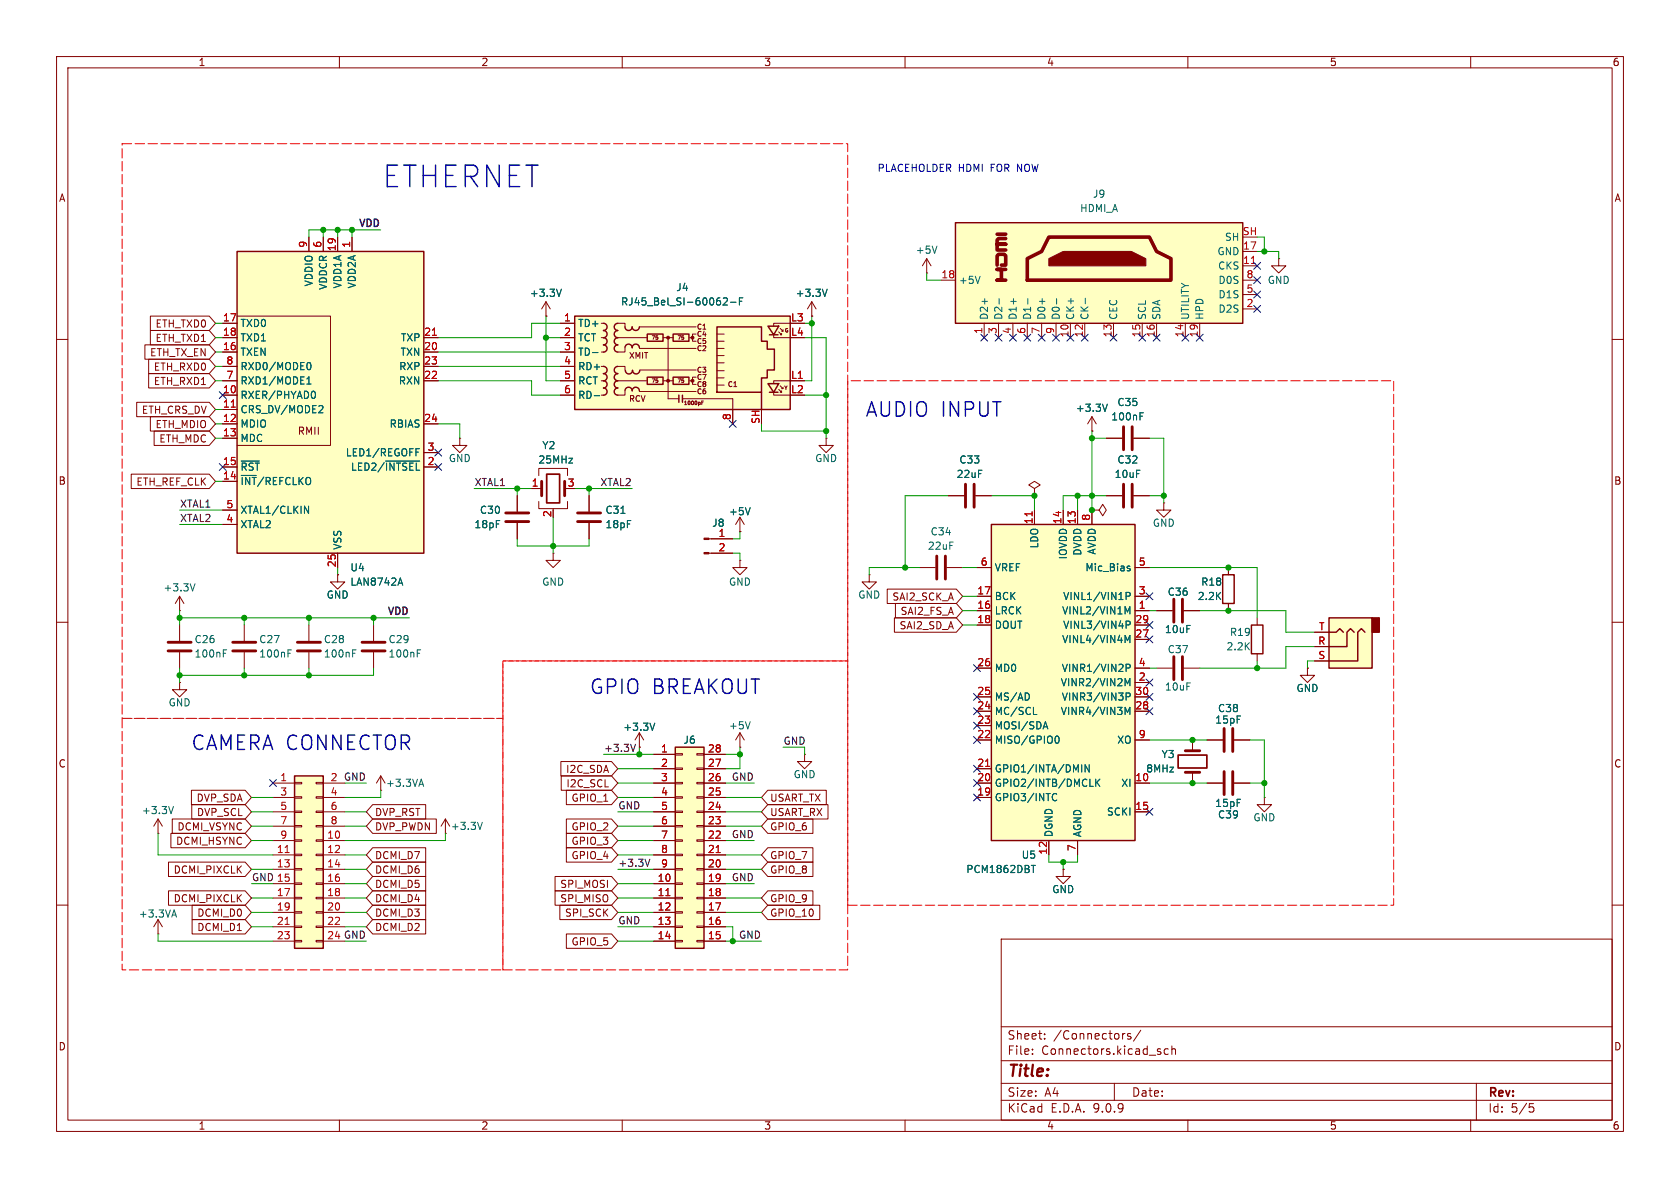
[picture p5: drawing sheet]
<svg xmlns="http://www.w3.org/2000/svg" width="297mm" height="210mm" viewBox="0 0 297 210" stroke-linecap="round" stroke-linejoin="round" font-family="sans-serif">
<g fill="none" stroke="#840000" stroke-width=".18">
<path d="M10 10h277v190h-277zM12 12h273v186h-273zM60 10v2M110 10v2M160 10v2M210 10v2M260 10v2M163.8 48.3h.1M163.8 45.7l-.7 1.3M163.8 45.7l.8 1.3M163.8 45.7v2.6M10 60h2"/>
<path d="M285 60h2M104.1 87.6v2.8M104.1 92.5v2.8M125.3 95.3h4.2M125.3 97.8h4.2M130.8 94h.1M130.8 99.1v1.2h1.3l-1.3 1.3-1.3-1.3h1.3M130.8 99.1h.1M130.8 91.4l-.8 1.3M130.8 91.4l.8 1.3M130.8 91.4v2.6M10 110h2"/>
<path d="M31.7 108h.1M31.7 105.4l-.7 1.3M31.7 105.4l.8 1.3M31.7 105.4v2.6M285 110h2M10 160h2M177 166h108v32h-108zM285 160h2M60 198v2M110 198v2M160 198v2M177 194.5h108"/>
<path d="M177 191.5h108M177 187.5h108M177 181.5h108M182.5 186.3v.1M182.5 185.5v.1M184.7 183.6v.1M184.7 182.8v.1M197 191.5v3M198.7 182.7h.2M199.9 182.8l-.4-.1-.2 .2 .1 .2 .5 .2v.3h-.6M201.7 182.1l-1.3 2M205.2 186v.3"/>
<path d="M206.5 185.5l-.4-.1-.3 .3v.4l.2 .2h.5M207.2 185.5l.2-.1 .3 .1 .1 .9M207.2 184.9v1.5M210 198v2M260 198v2M261 191.5v6.5M270.4 195.1h.7M270.5 195.7h.4l.3 .3-.2 .5-.5 .1"/>
</g>
<path d="M165.6 43.5l-.4 1.3M109.8 90.7h.7M132.6 89.7l-.4 1.3M34.5 103.2l-.5 1.3" fill="none" stroke="#006464" stroke-width=".18"/>
<path d="M102.1 90.7h4.1M102.1 92.2h4.1" fill="none" stroke="#840000" stroke-width=".51"/>
<g fill="#840000" stroke="#840000" stroke-width=".18">
<path d="M124.5 95.1h.8v.3h-.8z"/>
<path d="M124.5 97.7h.8v.2h-.8z"/>
</g>
<path d="M101.6 55.9h38.1v16.5h-38.1z" fill="#ffffc2"/>
<g fill="#840000" stroke="#840000" stroke-width=".18">
<circle cx="118.1" cy="59.7" r=".25"/>
<circle cx="118.1" cy="67.3" r=".25"/>
<circle cx="122.4" cy="59.7" r=".25"/>
<circle cx="122.4" cy="67.3" r=".25"/>
</g>
<g fill="none" stroke="#840000" stroke-width=".18">
<path d="M96.5 55.9h.1M96.5 53.3l-.7 1.3M96.5 53.3l.8 1.3M96.5 53.3v2.6M99.1 59.7h2.5M99.1 57.2h2.5M106.3 59.7h.4M106.3 57.2h.4M109.2 57.2h1.3v.6M109.2 59.7h5.2M113 57.8h10.1M117.2 59.7h1.8"/>
<path d="M118.1 59.7v10.8h1.9M121.9 59.7h.5M123.1 59.1h-.7v1.2h.7M126.7 59.1h1.3M136.8 59.2v.5h2.9M137.7 58.7l.5 .5h-.3M137.9 58l.5 .5h-.2M138.2 58.9v.3M139.7 57.2h-2.9v.5M143.5 55.9h.1M143.5 53.3l-.8 1.3M143.5 53.3l.8 1.3"/>
<path d="M143.5 53.3v2.6M81.3 77.5v1.2h1.2l-1.2 1.3-1.3-1.3h1.3M81.3 77.5h.1M99.1 67.3h2.5M99.1 62.2h2.5M99.1 64.8h2.5M99.1 69.9h2.5M106.3 67.3h.4M106.3 62.2h.4M106.3 64.8h.4M106.3 69.9h.4M109.2 64.8h1.3v.6"/>
<path d="M109.2 67.3h5.1M110.5 61.6v.6h-1.3M110.5 69.2v.7h-1.3M113 61.6h10.1M113 69.2h10.1M113.2 65.4h9.9M117.2 67.3h1.8M120.6 70.5h8.9v4.4M121.9 67.3h.5M123.1 66.7h-.7v1.2h.7M124.1 71.2h.2M124.4 70.9h-.3v.6"/>
<path d="M126.7 61.6h1.3M126.7 62.9h1.3M126.7 64.1h1.3M126.7 65.5h1.3M126.7 66.8h1.3M126.7 60.3h1.3M126.7 68.1h1.3M136.8 69.3v.6h2.9M137.7 68.8l.5 .5h-.3M137.9 68.2l.5 .5h-.2M138.2 69.1v.2M142.2 67.3h-5.4v.5"/>
<path d="M146 77.5v1.2h-1.2l1.2 1.3 1.3-1.3h-1.3M146 77.5h.1M91.4 87.6v2.8M91.4 92.5v2.8M94 86.4h1.8M95.2 84.1v-1.3h5.1v1.3M95.2 88.6v1.3h5.1v-1.3M97.8 89.9v.3M31.7 110.5v2.8M31.7 115.3v2.8M43.2 110.5v2.8M43.2 115.3v2.8"/>
<path d="M54.6 110.5v2.8M54.6 115.3v2.8M59.7 101.6v1.3h1.3l-1.3 1.2-1.3-1.2h1.3M59.7 101.6h.1M66 110.5v2.8M66 115.3v2.8M31.7 120.7v1.2h1.3l-1.3 1.3-1.2-1.3h1.2M31.7 120.7h.1M130.8 132.1h.1M130.8 129.5l-.8 1.3M130.8 129.5l.8 1.3M130.8 129.5v2.6"/>
<path d="M142.2 133.4v1.2h1.3l-1.3 1.3-1.2-1.3h1.2M142.2 133.4h.1"/>
</g>
<g fill="none" stroke="#840000" stroke-width=".25">
<path d="M101.6 55.9h38.1v16.5h-38.1zM106.7 57.2a.64 .64 0 0 1 .6 .6 .64 .64 0 0 1-.6 .6 .64 .64 0 0 1 .6 .7 .64 .64 0 0 1-.6 .6 .64 .64 0 0 1 .6 .6 .64 .64 0 0 1-.6 .7M109.2 57.2a.63 .63 0 0 0-.6 .6 .63 .63 0 0 0 .6 .6 .64 .64 0 0 0-.6 .7 .64 .64 0 0 0 .6 .6 .64 .64 0 0 0-.6 .6 .64 .64 0 0 0 .6 .7M110.5 57.8a.64 .64 0 0 0 .6 .6 .64 .64 0 0 0 .7-.6M111.8 57.8a.64 .64 0 0 0 .6 .6 .64 .64 0 0 0 .6-.6M114.4 59.1h2.8v1.2h-2.8zM119 59.1h2.8v1.2h-2.8zM126.7 57.8h7.9v2.5h1v1.4h1.3v3.7h-1.3v1.4h-1v2.5h-7.9zM135.8 57.7h1.9l-.9 1.5zM136 59.2h1.5M106.7 64.8a.64 .64 0 0 1 .6 .6 .64 .64 0 0 1-.6 .6 .64 .64 0 0 1 .6 .7 .64 .64 0 0 1-.6 .6 .64 .64 0 0 1 .6 .7 .64 .64 0 0 1-.6 .6 .64 .64 0 0 1 .6 .6 .64 .64 0 0 1-.6 .7M106.7 61a.64 .64 0 0 1 .6 .6 .64 .64 0 0 1-.6 .6"/>
<path d="M109.2 64.8a.63 .63 0 0 0-.6 .6 .63 .63 0 0 0 .6 .6 .64 .64 0 0 0-.6 .7 .64 .64 0 0 0 .6 .6 .64 .64 0 0 0-.6 .6 .64 .64 0 0 0 .6 .7 .64 .64 0 0 0-.6 .6 .64 .64 0 0 0 .6 .7M109.2 61a.63 .63 0 0 0-.6 .6 .63 .63 0 0 0 .6 .6M113 61.5a.64 .64 0 0 0-.6-.7 .64 .64 0 0 0-.6 .7 .64 .64 0 0 0-.7-.7 .64 .64 0 0 0-.6 .7M113 69.1a.64 .64 0 0 0-.6-.6 .64 .64 0 0 0-.6 .6 .64 .64 0 0 0-.7-.6 .64 .64 0 0 0-.6 .6M113.1 65.5a.64 .64 0 0 1-.6 .6 .64 .64 0 0 1-.7-.6 .64 .64 0 0 1-.6 .6 .64 .64 0 0 1-.6-.6M114.4 66.7h2.8v1.2h-2.8zM119 66.7h2.8v1.2h-2.8zM120 69.9v1.2M120.6 69.9v1.2M134.6 69.3v3.1M135.8 67.8h1.9l-.9 1.5zM136 69.3h1.5"/>
</g>
<g fill="none" stroke="#006464" stroke-width=".18">
<path d="M99.2 51.1l-.4 1.3M127.9 52.8l.5-.2 .2 .4-.8 .9h.8M129.1 53.4h1M130.7 53.3h.4M131.3 52.6h-.6v1.3M146.2 51.1l-.4 1.3M104.7 62.3h1M105.1 69.9h.9M39.5 115.5h.4M39.5 114.9h.6M50.9 115.5h.4M50.9 114.9h.6"/>
<path d="M62.3 115.5h.5M62.3 114.9h.6M73.8 115.5h.4M73.8 114.9h.6M132.6 127.6l-.4 1.2"/>
</g>
<path d="M89.4 90.7h4.1M89.4 92.2h4.1M95.8 85.1v2.5M99.8 85.1v2.5M29.7 113.5h4.1M29.7 115.1h4.1M41.1 113.5h4.1M41.1 115.1h4.1M52.6 113.5h4M52.6 115.1h4M64 113.5h4.1M64 115.1h4.1" fill="none" stroke="#840000" stroke-width=".51"/>
<path d="M96.6 83.8h2.3v5.1h-2.3z" fill="none" stroke="#840000" stroke-width=".3"/>
<path d="M119.4 132.1h5.1v35.5h-5.1z" fill="#ffffc2"/>
<path d="M216.2 101.6h2v5.1h-2zM221.2 110.5h2.1v5.1h-2.1zM119.4 132.1h5.1v35.5h-5.1z" fill="none" stroke="#840000" stroke-width=".25"/>
<g fill="none" stroke="#840000" stroke-width=".18">
<path d="M193 90.2h1.3l.6-1 .7 1-.7 1-.6-1M193 90.2h.1M217.2 100.3v1.3M217.2 106.7v1.3M222.2 109.2v1.3M222.2 115.6v1.2M231.1 118.1v1.3h-1.2l1.2 1.3 1.3-1.3h-1.3M231.1 118.1h.1M115.6 133.4h3.8M115.6 135.9h3.8M115.6 138.4h3.8M119.4 133.2h1.2v.3h-1.2z"/>
<path d="M119.4 135.8h1.2v.2h-1.2zM119.4 138.3h1.2v.3h-1.2zM123.2 133.2h1.3v.3h-1.3zM123.2 135.8h1.3v.2h-1.3zM123.2 138.3h1.3v.3h-1.3zM124.5 133.4h3.8M124.5 135.9h3.8M124.5 138.4h3.8M210.8 130.8v1.9M210.8 136.5v1.9M213.4 138.4h2.8M218.2 138.4h2.8"/>
<path d="M115.6 141h3.8M115.6 143.5h3.8M115.6 146.1h3.8M115.6 148.6h3.8M115.6 151.1h3.8M115.6 153.7h3.8M115.6 156.2h3.8M115.6 158.8h3.8M119.4 140.8h1.2v.3h-1.2zM119.4 143.4h1.2v.2h-1.2zM119.4 145.9h1.2v.3h-1.2zM119.4 148.5h1.2v.2h-1.2z"/>
<path d="M119.4 151h1.2v.3h-1.2zM119.4 153.5h1.2v.3h-1.2zM119.4 156.1h1.2v.2h-1.2zM119.4 158.6h1.2v.3h-1.2zM123.2 140.8h1.3v.3h-1.3zM123.2 143.4h1.3v.2h-1.3zM123.2 145.9h1.3v.3h-1.3zM123.2 148.5h1.3v.2h-1.3zM123.2 151h1.3v.3h-1.3zM123.2 153.5h1.3v.3h-1.3zM123.2 156.1h1.3v.2h-1.3zM123.2 158.6h1.3v.3h-1.3z"/>
<path d="M124.5 141h3.8M124.5 143.5h3.8M124.5 146.1h3.8M124.5 148.6h3.8M124.5 151.1h3.8M124.5 153.7h3.8M124.5 156.2h3.8M124.5 158.8h3.8M188 153.7v1.2h-1.3l1.3 1.3 1.2-1.3h-1.2M188 153.7h.1M223.5 141v1.2h-1.3l1.3 1.3 1.3-1.3h-1.3M223.5 141h.1"/>
<path d="M115.6 161.3h3.8M115.6 163.8h3.8M115.6 166.4h3.8M119.4 161.2h1.2v.2h-1.2zM119.4 163.7h1.2v.3h-1.2zM119.4 166.2h1.2v.3h-1.2zM123.2 161.2h1.3v.2h-1.3zM123.2 163.7h1.3v.3h-1.3zM123.2 166.2h1.3v.3h-1.3zM124.5 161.3h3.8M124.5 163.8h3.8M124.5 166.4h3.8"/>
</g>
<path d="M117.7 158.3h.7M126.6 150.7h.7" fill="none" stroke="#a90000" stroke-width=".18"/>
<path d="M209.5 136.5h2.6M209.5 132.7h2.6M216.4 136.4v4.1M217.9 136.4v4.1" fill="none" stroke="#840000" stroke-width=".51"/>
<path d="M208.3 133.5h5.1v2.3h-5.1z" fill="none" stroke="#840000" stroke-width=".3"/>
<path d="M234.9 109.2h7.7v8.9h-7.7z" fill="#ffffc2"/>
<path d="M242.6 109.2h1.2v2.6h-1.2z" fill="#840000" stroke="#840000" stroke-width=".25"/>
<path d="M234.9 109.2h7.7v8.9h-7.7zM234.9 111.8h1.3l.7-.7 .6 .7M239.4 111.8l-.6-.7-.7 .7v2.5h-3.2M241.3 111.8l-.6-.7-.7 .7v5h-5.1" fill="none" stroke="#840000" stroke-width=".25"/>
<g fill="none" stroke="#840000" stroke-width=".18">
<path d="M97.8 97.8v1.3h1.3l-1.3 1.2-1.3-1.2h1.3M97.8 97.8h.1M167.6 87.6h2.8M172.5 87.6h2.8M182.9 86.4l1-.7-1-.6-1 .6 1 .7v1.2M182.9 87.6h.1M195.6 87.6h2.8M200.4 87.6h2.8M153.7 101.6v1.3h-1.3l1.3 1.2 1.2-1.2h-1.2M153.7 101.6h.1M162.6 100.3h2.8M167.4 100.3h2.8"/>
<path d="M232.4 116.8h2.5M232.4 114.3h2.5M232.4 111.8h2.5"/>
</g>
<path d="M165.6 98.3v4.1M167.1 98.3v4.1M170.7 85.6v4.1M172.2 85.6v4.1M198.6 85.6v4.1M200.2 85.6v4.1" fill="none" stroke="#840000" stroke-width=".51"/>
<path d="M175.3 92.7h25.4v55.9h-25.4z" fill="#ffffc2"/>
<path d="M175.3 92.7h25.4v55.9h-25.4z" fill="none" stroke="#840000" stroke-width=".25"/>
<g fill="none" stroke="#840000" stroke-width=".18">
<path d="M182.9 90.2v2.5M188 90.2v2.5M190.5 90.2v2.5M193 90.2v2.5M205.7 88.9v1.3h-1.2l1.2 1.2 1.3-1.2h-1.3M205.7 88.9h.1M172.7 110.5h2.6M172.7 118.1h2.6M172.7 100.3h2.6M172.7 105.4h2.6M172.7 108h2.6M200.7 110.5h2.5"/>
<path d="M200.7 113h2.5M200.7 118.1h2.5M200.7 100.3h2.5M200.7 105.4h2.5M200.7 108h2.5M204.5 118.1h2.8M204.5 108h2.8M209.3 118.1h2.8M209.3 108h2.8M172.7 123.2h2.6M172.7 125.7h2.6M172.7 130.8h2.6"/>
<path d="M172.7 138.4h2.6M172.7 128.3h2.6M172.7 135.9h2.6M200.7 123.2h2.5M200.7 125.7h2.5M200.7 120.7h2.5M200.7 130.8h2.5M200.7 138.4h2.5M213.4 130.8h2.8M218.2 130.8h2.8M172.7 141h2.6M185.4 148.6v2.5"/>
<path d="M190.5 148.6v2.5M200.7 143.5h2.5"/>
</g>
<g fill="none" stroke="#006464" stroke-width=".18">
<path d="M198.9 112.3l.4 .9 .4-.9v1.3M198.9 107.3l.4 .9 .4-.9v1.2M198.9 120l.4 .9 .4-.9v1.2M199.1 105.4l.6-.1 .1-.2-.1-.3-.6-.1v1.3M199.1 110.5l.6-.1 .1-.2-.1-.3-.6-.1v1.3M199.1 118.1l.6-.1 .1-.2-.1-.3-.6-.1v1.3M199.4 100.5h.3l.1 .2-.2 .2h-.2M199.4 100.1h.3M181.9 122.7l.1 .3-.1 .6M182.7 126.3h.6M184.5 128.5h.6M184.8 127.6l.4 1.2"/>
<path d="M186.7 130.2l.1-.1a.68 .68 0 0 1 .5 .7 .68 .68 0 0 1-.5 .6l-.1-.1M191.2 135.2v1.3M192.6 135.2v1.3l-.8-1.3v1.3M192.7 139h.6M193.7 137.7v1.3M193.9 138.3l.5 .7M194.4 137.7l-.7 .8M198.9 125l.4 .9 .4-.9v1.3M199.1 123.2l.6-.1 .1-.2-.1-.3-.6-.1v1.3M182.3 153h.7M186.3 140.3h.3l.2 .1M186.8 141.4l-.2 .1h-.3"/>
</g>
<path d="M182.5 90.5v.7M174.2 135.5h.8" fill="none" stroke="#a90000" stroke-width=".18"/>
<path d="M207.5 105.9v4.1M207.5 116.1v4M209 105.9v4.1M209 116.1v4M216.4 128.8v4M217.9 128.8v4" fill="none" stroke="#840000" stroke-width=".51"/>
<path d="M41.9 44.5h33v53.3h-33z" fill="#ffffc2"/>
<path d="M41.9 44.5h33v53.3h-33z" fill="none" stroke="#840000" stroke-width=".25"/>
<g fill="none" stroke="#840000" stroke-width=".18">
<path d="M39.4 57.2h2.5M39.4 59.7h2.5M41.9 55.9h16.5v22.8h-16.5M54.6 41.9v2.6M57.1 41.9v2.6M59.7 41.9v2.6M62.2 41.9v2.6M74.9 59.7h2.6M39.4 62.2h2.5M39.4 64.8h2.5M39.4 67.3h2.5M39.4 69.9h2.5"/>
<path d="M39.4 72.4h2.5M39.4 74.9h2.5M39.4 77.5h2.5M74.9 62.2h2.6M74.9 64.8h2.6M74.9 67.3h2.6M74.9 74.9h2.6M39.4 82.6h2.5M39.4 85.1h2.5M39.4 90.2h2.5M39.4 92.7h2.5M59.7 97.8v2.5"/>
<path d="M74.9 82.6h2.6M74.9 80h2.6"/>
</g>
<path d="M54.3 67.9h.7M54.3 67l.3-.4v1.3M54.4 64.1h.2a.68 .68 0 0 1 .4 .6 .68 .68 0 0 1-.4 .6h-.2M55.3 69.2a.68 .68 0 0 1 .5 .6 .68 .68 0 0 1-.5 .6M56.9 71.7l.2 .2-.1 .3-.7 .8h.8M73.5 79.9h.5M73.5 79.3h.6M42.6 81.5h3.2M53.8 89.5l.8 1.2v-1.2M68.2 81.5h6M70.5 103.1h.6M70.8 102.2l.4 1.2" fill="none" stroke="#006464" stroke-width=".18"/>
<path d="M76.4 59.3h.8M40.9 72h.7" fill="none" stroke="#a90000" stroke-width=".18"/>
<path d="M52.1 137.2h5v30.4h-5z" fill="#ffffc2"/>
<path d="M52.1 137.2h5v30.4h-5z" fill="none" stroke="#840000" stroke-width=".25"/>
<g fill="none" stroke="#840000" stroke-width=".18">
<path d="M48.3 138.4h3.8M52.1 138.3h1.2v.3h-1.2zM55.9 138.3h1.2v.3h-1.2zM57.1 138.4h3.9M113 132.1h.1M113 129.5l-.7 1.3M113 129.5l.8 1.3M113 129.5v2.6M48.3 141h3.8M48.3 143.5h3.8M48.3 146.1h3.8M48.3 148.6h3.8"/>
<path d="M48.3 151.1h3.8M48.3 153.7h3.8M48.3 156.2h3.8M48.3 158.8h3.8M52.1 140.8h1.2v.3h-1.2zM52.1 143.4h1.2v.2h-1.2zM52.1 145.9h1.2v.3h-1.2zM52.1 148.5h1.2v.2h-1.2zM52.1 151h1.2v.3h-1.2zM52.1 153.5h1.2v.3h-1.2zM52.1 156.1h1.2v.2h-1.2zM52.1 158.6h1.2v.3h-1.2z"/>
<path d="M55.9 140.8h1.2v.3h-1.2zM55.9 143.4h1.2v.2h-1.2zM55.9 145.9h1.2v.3h-1.2zM55.9 148.5h1.2v.2h-1.2zM55.9 151h1.2v.3h-1.2zM55.9 153.5h1.2v.3h-1.2zM55.9 156.1h1.2v.2h-1.2zM55.9 158.6h1.2v.3h-1.2zM57.1 141h3.9M57.1 143.5h3.9M57.1 146.1h3.9M57.1 148.6h3.9"/>
<path d="M57.1 151.1h3.9M57.1 153.7h3.9M57.1 156.2h3.9M57.1 158.8h3.9M48.3 161.3h3.8M48.3 163.8h3.8M48.3 166.4h3.8M52.1 161.2h1.2v.2h-1.2zM52.1 163.7h1.2v.3h-1.2zM52.1 166.2h1.2v.3h-1.2zM55.9 161.2h1.2v.2h-1.2zM55.9 163.7h1.2v.3h-1.2z"/>
<path d="M55.9 166.2h1.2v.3h-1.2zM57.1 161.3h3.9M57.1 163.8h3.9M57.1 166.4h3.9"/>
</g>
<path d="M50.4 150.7h.7M50.4 163.4h.7" fill="none" stroke="#a90000" stroke-width=".18"/>
<path d="M115.8 127.8l-.5 1.3" fill="none" stroke="#006464" stroke-width=".18"/>
<path d="M168.9 39.4h50.8v17.8h-50.8z" fill="#ffffc2"/>
<path d="M176.3 46.9v-1.7l.2-.2h1l.3 .2v1.7h-.8M176.3 41.4h1.5M177.8 47.6h-1.5h.7v1.9h-.7h1.5M177.8 42.2h-1.3l-.2 .2v.8h1.5h-1.5v1h1.5M181.6 45.7l2.5-1.2 1.3-2.6h17.8l1.3 2.6 2.5 1.2v3.8h-25.4z" fill="none" stroke="#840000" stroke-width=".63"/>
<path d="M168.9 39.4h50.8v17.8h-50.8z" fill="none" stroke="#840000" stroke-width=".25"/>
<path d="M185.4 45.7l2.6-1.2h12l2.6 1.2v1.3h-17.2z" fill="#840000" stroke="#840000" stroke-width=".18"/>
<g fill="none" stroke="#840000" stroke-width=".18">
<path d="M26.6 58.4h10.4l1.1 1.3-1.1 1.3h-10.4zM26.6 55.9h10.4l1.1 1.3-1.1 1.2h-10.4zM39.4 57.2h2.5M39.4 59.7h2.5M54.6 41.9v2.6M57.1 41.9v2.6M59.7 41.9v2.6M62.2 41.9v2.6M74.9 59.7h2.6M96.5 55.9h.1M99.1 57.2h2.5M99.1 59.7h2.5"/>
<path d="M143.5 55.9h.1M166.4 49.5h2.5M174 57.2v2.5M176.5 57.2v2.5M179.1 57.2v2.5M181.6 57.2v2.5M184.1 57.2v2.5M186.7 57.2v2.5M189.2 57.2v2.5M191.8 57.2v2.5M196.8 57.2v2.5M201.9 57.2v2.5"/>
<path d="M204.5 57.2v2.5M209.5 57.2v2.5M212.1 57.2v2.5M219.7 54.6h2.5M219.7 52.1h2.5M219.7 49.5h2.5M219.7 47h2.5M219.7 44.5h2.5M226.1 45.7v1.3h1.2l-1.2 1.3-1.3-1.3h1.3M226.1 45.7h.1M24.2 71.1h12.8l1.1 1.3-1.1 1.3h-12.8zM25.6 61h11.4l1.1 1.2-1.1 1.3h-11.4z"/>
<path d="M26.3 63.5h10.7l1.1 1.3-1.1 1.2h-10.7zM26.3 66h10.7l1.1 1.3-1.1 1.3h-10.7zM26.6 73.7h10.4l1.1 1.2-1.1 1.3h-10.4zM27.2 76.2h9.8l1.1 1.3-1.1 1.2h-9.8zM39.4 77.5h2.5M39.4 62.2h2.5M39.4 64.8h2.5M39.4 67.3h2.5M39.4 69.9h2.5M39.4 72.4h2.5M39.4 74.9h2.5M74.9 62.2h2.6"/>
<path d="M74.9 64.8h2.6M74.9 67.3h2.6M74.9 74.9h2.6M99.1 62.2h2.5M99.1 64.8h2.5M99.1 67.3h2.5M99.1 69.9h2.5M129.5 72.4v2.5M139.7 67.3h2.5M193 76.2h.1M193 73.7l-.7 1.2M193 73.7l.8 1.2"/>
<path d="M193 73.7v2.5M195.6 77.5h2.8M200.4 77.5h2.8M23.2 83.8h13.8l1.1 1.3-1.1 1.3h-13.8zM39.4 82.6h2.5M39.4 85.1h2.5M39.4 90.2h2.5M39.4 92.7h2.5M59.7 97.8v2.5M74.9 82.6h2.6M74.9 80h2.6M91.4 87.6v2.8"/>
<path d="M91.4 92.5v2.8M94 86.4h1.2M104.1 87.6v2.8M104.1 92.5v2.8M125.7 95.3h3.8M125.7 97.8h3.8M130.8 94h.1M167.6 87.6h2.8M172.5 87.6h2.8M182.9 90.2v2.5M188 90.2v2.5M190.5 90.2v2.5"/>
<path d="M193 90.2h.1M193 90.2v2.5M195.6 87.6h2.8M200.4 87.6h2.8M59.7 101.6h.1M156.8 104.1h12.3l1.1 1.3-1.1 1.3h-12.3zM158.1 109.2h11l1.1 1.3-1.1 1.3h-11zM158.3 106.7h10.8l1.1 1.3-1.1 1.2h-10.8zM172.7 110.5h2.6M172.7 118.1h2.6M172.7 100.3h2.6M172.7 105.4h2.6"/>
<path d="M172.7 108h2.6M200.7 110.5h2.5M200.7 113h2.5M200.7 118.1h2.5M200.7 100.3h2.5M200.7 105.4h2.5M200.7 108h2.5M204.5 108h2.8M209.3 108h2.8M217.2 100.3v1.3M217.2 106.7v1.3M231.1 118.1h.1"/>
<path d="M232.4 116.8h2.5M232.4 114.3h2.5M232.4 111.8h2.5M33.8 139.7h9.5l1.1 1.3-1.1 1.2h-9.5zM67.3 139.7h.1M67.3 137.2l-.8 1.2M67.3 137.2l.8 1.2M67.3 137.2v2.5M99.2 134.6h8.9l1.1 1.3-1.1 1.3h-8.9zM99.2 137.2h8.9l1.1 1.2-1.1 1.3h-8.9zM100.1 139.7h8l1.1 1.3-1.1 1.2h-8zM113 132.1h.1"/>
<path d="M115.6 138.4h3.8M115.6 135.9h3.8M115.6 133.4h3.8M124.5 138.4h3.8M124.5 135.9h3.8M124.5 133.4h3.8M135.7 139.7h10.4v2.5h-10.4l-1.1-1.2zM172.7 138.4h2.6M172.7 123.2h2.6M172.7 125.7h2.6M172.7 130.8h2.6M172.7 128.3h2.6"/>
<path d="M172.7 135.9h2.6M200.7 138.4h2.5M200.7 123.2h2.5M200.7 125.7h2.5M200.7 120.7h2.5M200.7 130.8h2.5M210.8 130.8v1.3M210.8 137.2v1.2M213.4 138.4h2.8M213.4 130.8h2.8M218.2 138.4h2.8M218.2 130.8h2.8"/>
<path d="M27.9 147.3h.1M27.9 144.8v2.5M27.9 144.8l-.7 1.3M27.9 144.8l.8 1.3M29.8 157.5h13.5l1.1 1.3-1.1 1.2h-13.5zM29.8 152.4h13.5l1.1 1.3-1.1 1.2h-13.5zM30.2 147.3h13.1l1.1 1.3-1.1 1.3h-13.1zM30.5 144.8h12.8l1.1 1.3-1.1 1.2h-12.8zM33.9 142.2h9.4l1.1 1.3-1.1 1.3h-9.4zM65.9 142.2h9.4v2.6h-9.4l-1.1-1.3zM65.9 144.8h11.2v2.5h-11.2l-1.1-1.2zM65.9 157.5h9.4v2.5h-9.4l-1.1-1.2z"/>
<path d="M65.9 152.4h9.4v2.5h-9.4l-1.1-1.2zM65.9 149.9h9.4v2.5h-9.4l-1.1-1.3zM65.9 154.9h9.4v2.6h-9.4l-1.1-1.3zM78.7 147.3h.1M78.7 144.8l-.7 1.3M78.7 144.8l.8 1.3M78.7 144.8v2.5M98.1 157.5h10l1.1 1.3-1.1 1.2h-10zM98.1 154.9h10l1.1 1.3-1.1 1.3h-10zM100.1 144.8h8l1.1 1.3-1.1 1.2h-8zM100.1 147.3h8l1.1 1.3-1.1 1.3h-8zM100.1 149.9h8l1.1 1.2-1.1 1.3h-8z"/>
<path d="M115.6 143.5h3.8M115.6 141h3.8M115.6 146.1h3.8M115.6 148.6h3.8M115.6 151.1h3.8M115.6 153.7h3.8M115.6 156.2h3.8M115.6 158.8h3.8M124.5 143.5h3.8M124.5 141h3.8M124.5 146.1h3.8M124.5 148.6h3.8"/>
<path d="M124.5 151.1h3.8M124.5 153.7h3.8M124.5 156.2h3.8M124.5 158.8h3.8M135.7 142.2h10.7v2.6h-10.7l-1.1-1.3zM135.7 144.8h8v2.5h-8l-1.1-1.2zM135.7 149.9h8v2.5h-8l-1.1-1.3zM135.7 152.4h8v2.5h-8l-1.1-1.2zM135.7 157.5h8v2.5h-8l-1.1-1.2zM172.7 141h2.6M185.4 148.6v2.5M188 153.7h.1"/>
<path d="M190.5 148.6v2.5M200.7 143.5h2.5M27.9 165.1h.1M27.9 162.6l-.7 1.2M27.9 162.6l.8 1.2M27.9 162.6v2.5M34 160h9.3l1.1 1.3-1.1 1.3h-9.3zM34 162.6h9.3l1.1 1.2-1.1 1.3h-9.3zM65.9 162.6h9.4v2.5h-9.4l-1.1-1.3zM65.9 160h9.4v2.6h-9.4l-1.1-1.3zM99 160h9.1l1.1 1.3-1.1 1.3h-9.1zM100.1 165.1h8l1.1 1.3-1.1 1.2h-8z"/>
<path d="M115.6 161.3h3.8M115.6 163.8h3.8M115.6 166.4h3.8M124.5 161.3h3.8M124.5 163.8h3.8M124.5 166.4h3.8M135.7 160h9.2v2.6h-9.2l-1.1-1.3z"/>
</g>
<g fill="none" stroke="#006464" stroke-width=".18">
<path d="M99.2 51.1l-.4 1.3M127.9 52.8l.5-.2 .2 .4-.8 .9h.8M129.1 53.4h1M130.7 53.3h.4M131.3 52.6h-.6v1.3M146.2 51.1l-.4 1.3M173.3 48.8l-.5 1.3M174.1 52.8v1M176.6 52.8v1M179.2 52.8v1M181.7 52.8v1M184.2 52.8v1"/>
<path d="M186.8 52.8v1M191.9 52.7v1M54.3 67.9h.7M54.3 67l.3-.4v1.3M54.4 64.1h.2a.68 .68 0 0 1 .4 .6 .68 .68 0 0 1-.4 .6h-.2M55.3 69.2a.68 .68 0 0 1 .5 .6 .68 .68 0 0 1-.5 .6M56.9 71.7l.2 .2-.1 .3-.7 .8h.8M73.5 79.9h.5M73.5 79.3h.6M104.7 62.3h1M105.1 69.9h.9M195.8 71.4l-.5 1.3"/>
<path d="M201.5 73.6h.5M201.5 73h.6M42.6 81.5h3.2M53.8 89.5l.8 1.2v-1.2M68.2 81.5h6M109.8 90.7h.7M132.6 89.7l-.4 1.3M70.5 103.1h.6M70.8 102.2l.4 1.2M198.9 112.3l.4 .9 .4-.9v1.3M198.9 107.3l.4 .9 .4-.9v1.2M198.9 120l.4 .9 .4-.9v1.2"/>
<path d="M199.1 105.4l.6-.1 .1-.2-.1-.3-.6-.1v1.3M199.1 110.5l.6-.1 .1-.2-.1-.3-.6-.1v1.3M199.1 118.1l.6-.1 .1-.2-.1-.3-.6-.1v1.3M199.4 100.5h.3l.1 .2-.2 .2h-.2M199.4 100.1h.3M74.2 138.6h.6M74.5 137.7l.4 1.3M115.8 127.8l-.5 1.3M181.9 122.7l.1 .3-.1 .6M182.7 126.3h.6M184.5 128.5h.6M184.8 127.6l.4 1.2"/>
<path d="M186.7 130.2l.1-.1a.68 .68 0 0 1 .5 .7 .68 .68 0 0 1-.5 .6l-.1-.1M191.2 135.2v1.3M192.6 135.2v1.3l-.8-1.3v1.3M192.7 139h.6M193.7 137.7v1.3M193.9 138.3l.5 .7M194.4 137.7l-.7 .8M198.9 125l.4 .9 .4-.9v1.3M199.1 123.2l.6-.1 .1-.2-.1-.3-.6-.1v1.3M30.7 142.6l-.5 1.2M85.3 145.4l-.5 1.2M182.3 153h.7"/>
<path d="M186.3 140.3h.3l.2 .1M186.8 141.4l-.2 .1h-.3M30.5 161.8h.6M30.8 160.9l.4 1.2"/>
</g>
<path d="M76.4 59.3h.8M221.2 46.6h.7M40.9 72h.7M182.5 90.5v.7M174.2 135.5h.8M117.7 158.3h.7M126.6 150.7h.7" fill="none" stroke="#a90000" stroke-width=".18"/>
<path d="M198.6 75.4v4.1M200.2 75.4v4.1" fill="none" stroke="#840000" stroke-width=".51"/>
<path d="M21.6 25.4h128.3v91.4h-61v10.2h-67.3v-101.6M21.6 127v44.5h67.3v-44.5h-67.3M88.9 171.5h61v-54.7h-61v54.7M149.9 160h96.5v-92.7h-96.5v92.7" fill="none" stroke="#f00" stroke-width=".18" stroke-dasharray="1.7 .6"/>
<path d="M112.3 131.6l-.4 1.2M114.9 151.9l-.4 1.3" fill="none" stroke="#0f0f0f" stroke-width=".18"/>
<g fill="none" stroke="#009600" stroke-width=".18">
<path d="M38.1 57.2h1.3M38.1 59.7h1.3M57.1 40.6v1.3M59.7 40.6v1.3M62.2 40.6v1.3M67.3 40.6h-12.7v1.3M96.5 55.9v11.4h2.6M96.5 59.7h2.6M99.1 57.2h-5.1v2.5h-16.5M142.2 59.7h3.8v17.8M142.2 57.2h1.3M143.5 55.9v11.4h-1.3"/>
<path d="M163.8 48.3v1.2h2.6M222.2 41.9h1.3v2.6M222.2 44.5h3.9v1.2M38.1 74.9h1.3M38.1 77.5h1.3M38.1 67.3h1.3M38.1 64.8h1.3M38.1 62.2h1.3M38.1 72.4h1.3M77.5 74.9h3.8v2.6M77.5 67.3h16.5v2.6h5.1M77.5 64.8h21.6"/>
<path d="M77.5 62.2h21.6M134.6 74.9v1.3h11.4M142.2 69.9h3.8M193 76.2v14M193 77.5h2.6M203.2 77.5h2.5v11.4M31.7 92.7h7.7M31.7 90.2h7.7M38.1 85.1h1.3M83.8 86.4h10.2M91.4 95.3v1.2h12.7v-1.2M91.4 86.4v1.2"/>
<path d="M97.8 91.4v6.4M101.6 86.4h10.2M104.1 86.4v1.2M129.5 97.8h1.3v1.3M130.8 94v1.3h-1.3M167.6 87.6h-7.6v12.7M175.3 87.6h7.6v2.6M190.5 87.6v2.6M195.6 87.6h-7.6v2.6M203.2 87.6h2.5M31.7 109.2h40.7M31.7 108v2.5"/>
<path d="M31.7 118.1v2.6M43.2 109.2v1.3M43.2 118.1v1.3M54.6 109.2v1.3M54.6 118.1v1.3M59.7 100.3v1.3M66 118.1v1.3h-34.3M66 109.2v1.3M162.6 100.3h-8.9v1.3M170.2 108h2.5M170.2 100.3h2.5M170.2 110.5h2.5"/>
<path d="M170.2 105.4h2.5M203.2 118.1h1.3M203.2 108h1.3M203.2 100.3h19v8.9M212.1 108h15.2v3.8h5.1M222.2 116.8v1.3M232.4 114.3h-5.1v3.8h-15.2M232.4 116.8h-1.3v1.3M61 138.4h3.8M67.3 139.7v1.3h-6.3M106.7 133.4h8.9M109.2 138.4h6.4"/>
<path d="M109.2 135.9h6.4M113 132.1v1.3M128.3 138.4h5M128.3 133.4h2.5M130.8 132.1v3.8h-2.5M138.4 132.1h3.8v1.3M203.2 138.4h10.2M203.2 130.8h10.2M221 138.4h2.5M221 130.8h2.5v10.2M27.9 147.3v3.8h20.4M44.4 141h3.9"/>
<path d="M44.4 158.8h3.9M44.4 146.1h3.9M44.4 153.7h3.9M44.4 148.6h3.9M44.4 156.2h3.9M44.4 143.5h3.9M61 151.1h3.8M61 158.8h3.8M61 146.1h3.8M61 153.7h3.8M61 156.2h3.8M61 143.5h3.8"/>
<path d="M78.7 147.3v1.3h-17.7M109.2 141h6.4M109.2 151.1h6.4M109.2 158.8h6.4M109.2 146.1h6.4M109.2 153.7h6.4M109.2 148.6h6.4M109.2 156.2h6.4M109.2 143.5h6.4M128.3 141h6.3M128.3 151.1h6.3M128.3 158.8h6.3"/>
<path d="M128.3 146.1h6.3M128.3 153.7h6.3M128.3 148.6h5M128.3 156.2h5M128.3 143.5h6.3M185.4 151.1v1.3h5.1v-1.3M188 152.4v1.3M27.9 165.1v1.3h20.4M44.4 161.3h3.9M44.4 163.8h3.9M61 161.3h3.8M61 163.8h3.8"/>
<path d="M61 166.4h3.8M109.2 161.3h6.4M109.2 163.8h6.4M109.2 166.4h6.4M128.3 161.3h6.3M128.3 163.8h1.2v2.6M128.3 166.4h6.3"/>
</g>
<g fill="none" stroke="#000084" stroke-width=".18">
<path d="M173.4 59.1l1.2 1.2M174.6 59.1l-1.2 1.2M175.9 59.1l1.2 1.2M177.1 59.1l-1.2 1.2M178.5 59.1l1.2 1.2M179.7 59.1l-1.2 1.2M181 59.1l1.2 1.2M182.2 59.1l-1.2 1.2M183.5 59.1l1.3 1.2M184.8 59.1l-1.3 1.2M186.1 59.1l1.2 1.2M187.3 59.1l-1.2 1.2"/>
<path d="M188.6 59.1l1.2 1.2M189.8 59.1l-1.2 1.2M191.2 59.1l1.2 1.2M192.4 59.1l-1.2 1.2M196.2 59.1l1.3 1.2M197.5 59.1l-1.3 1.2M201.3 59.1l1.2 1.2M202.5 59.1l-1.2 1.2M203.9 59.1l1.2 1.2M205.1 59.1l-1.2 1.2M208.9 59.1l1.3 1.2M210.2 59.1l-1.3 1.2"/>
<path d="M211.5 59.1l1.2 1.2M212.7 59.1l-1.2 1.2M221.6 48.9l1.3 1.2M221.6 54l1.3 1.2M221.6 51.5l1.3 1.2M221.6 46.4l1.3 1.2M222.9 48.9l-1.3 1.2M222.9 54l-1.3 1.2M222.9 51.5l-1.3 1.2M222.9 46.4l-1.3 1.2M38.8 69.2l1.2 1.3M40 69.2l-1.2 1.3"/>
<path d="M76.9 79.4l1.2 1.2M78.1 79.4l-1.2 1.2M128.9 74.3l1.2 1.2M130.1 74.3l-1.2 1.2M38.8 81.9l1.2 1.3M40 81.9l-1.2 1.3M76.9 81.9l1.2 1.3M78.1 81.9l-1.2 1.3M172.1 117.5l1.2 1.2M173.3 117.5l-1.2 1.2M202.6 104.8l1.2 1.2M202.6 109.9l1.2 1.2"/>
<path d="M202.6 112.4l1.2 1.2M203.8 104.8l-1.2 1.2M203.8 109.9l-1.2 1.2M203.8 112.4l-1.2 1.2M47.7 137.8l1.2 1.2M48.9 137.8l-1.2 1.2M172.1 137.8l1.2 1.2M172.1 135.3l1.2 1.2M172.1 122.6l1.2 1.2M172.1 127.7l1.2 1.2M172.1 130.2l1.2 1.2M172.1 125.1l1.2 1.2"/>
<path d="M173.3 135.3l-1.2 1.2M173.3 137.8l-1.2 1.2M173.3 122.6l-1.2 1.2M173.3 127.7l-1.2 1.2M173.3 130.2l-1.2 1.2M173.3 125.1l-1.2 1.2M202.6 122.6l1.2 1.2M202.6 125.1l1.2 1.2M202.6 120l1.2 1.3M203.8 122.6l-1.2 1.2M203.8 125.1l-1.2 1.2M203.8 120l-1.2 1.3"/>
<path d="M172.1 140.4l1.2 1.2M173.3 140.4l-1.2 1.2M202.6 142.9l1.2 1.2M203.8 142.9l-1.2 1.2"/>
</g>
<g fill="#009600" stroke="#009600" stroke-width=".18">
<circle cx="223.5" cy="44.5" r=".46"/>
<circle cx="193" cy="77.5" r=".46"/>
<circle cx="210.8" cy="138.4" r=".46"/>
<circle cx="210.8" cy="130.8" r=".46"/>
<circle cx="223.5" cy="138.4" r=".46"/>
<circle cx="222.2" cy="118.1" r=".46"/>
<circle cx="143.5" cy="57.2" r=".46"/>
<circle cx="104.1" cy="86.4" r=".46"/>
<circle cx="113" cy="133.4" r=".46"/>
<circle cx="130.8" cy="133.4" r=".46"/>
<circle cx="146" cy="76.2" r=".46"/>
<circle cx="146" cy="69.9" r=".46"/>
<circle cx="160" cy="100.3" r=".46"/>
<circle cx="182.9" cy="87.6" r=".46"/>
<circle cx="188" cy="152.4" r=".46"/>
<circle cx="217.2" cy="100.3" r=".46"/>
<circle cx="205.7" cy="87.6" r=".46"/>
<circle cx="217.2" cy="108" r=".46"/>
<circle cx="190.5" cy="87.6" r=".46"/>
<circle cx="193" cy="87.6" r=".46"/>
<circle cx="193" cy="90.2" r=".46"/>
<circle cx="57.1" cy="40.6" r=".46"/>
<circle cx="59.7" cy="40.6" r=".46"/>
<circle cx="62.2" cy="40.6" r=".46"/>
<circle cx="96.5" cy="59.7" r=".46"/>
<circle cx="91.4" cy="86.4" r=".46"/>
<circle cx="97.8" cy="96.5" r=".46"/>
<circle cx="54.6" cy="109.2" r=".46"/>
<circle cx="66" cy="109.2" r=".46"/>
<circle cx="54.6" cy="119.4" r=".46"/>
<circle cx="43.2" cy="119.4" r=".46"/>
<circle cx="31.7" cy="109.2" r=".46"/>
<circle cx="31.7" cy="119.4" r=".46"/>
<circle cx="43.2" cy="109.2" r=".46"/>
<circle cx="129.5" cy="166.4" r=".46"/>
</g>
<text font-size="5.3" fill="#0000c2" x="67.6" y="33.5">ETHERNET</text>
<g font-size="3.5" fill="#0000c2">
<text x="152.9" y="74">AUDIO INPUT</text>
<text x="104.1" y="123.1">GPIO BREAKOUT</text>
<text x="33.7" y="133">CAMERA CONNECTOR</text>
</g>
<text font-size="2.8" fill="#840000" x="178" y="190.9">Title:</text>
<g font-size="2.1" fill="#840000">
<text x="178" y="184">Sheet:</text>
<text x="186.2" y="184">/Connectors/</text>
<text x="178" y="186.7">File:</text>
<text x="184.1" y="186.7">Connectors.kicad_sch</text>
<text x="178" y="196.9">KiCad</text>
<text x="178" y="194.1">Size:</text>
<text x="184.7" y="194.1">A4</text>
<text x="185.7" y="196.9">E.D.A.</text>
<text x="193.3" y="196.9">9.0.9</text>
<text x="200" y="194.1">Date:</text>
<text x="263" y="194.3">Rev:</text>
<text x="263" y="196.9">Id:</text>
<text x="267.1" y="196.9">5/5</text>
</g>
<g font-size="1.8" fill="#840000">
<text x="35" y="11.9">1</text>
<text x="85" y="11.9">2</text>
<text x="135" y="11.9">3</text>
<text x="185" y="11.9">4</text>
<text x="235" y="11.9">5</text>
<text x="285" y="11.9">6</text>
<text x="10.3" y="35.9">A</text>
<text x="285.3" y="35.9">A</text>
<text x="27.4" y="58.1">ETH_TXD0</text>
<text x="26.4" y="63.2">ETH_TX_EN</text>
<text x="27.1" y="65.7">ETH_RXD0</text>
<text x="27.4" y="60.6">ETH_TXD1</text>
<text x="27.1" y="68.3">ETH_RXD1</text>
<text x="25" y="73.3">ETH_CRS_DV</text>
<text x="27.4" y="75.9">ETH_MDIO</text>
<text x="52.5" y="77.1">RMII</text>
<text x="28.1" y="78.4">ETH_MDC</text>
<text x="10.3" y="85.9">B</text>
<text x="24" y="86">ETH_REF_CLK</text>
<text x="285.3" y="85.9">B</text>
<text x="157.7" y="106.4">SAI2_SCK_A</text>
<text x="158.9" y="111.4">SAI2_SD_A</text>
<text x="159.1" y="108.9">SAI2_FS_A</text>
<text x="10.3" y="135.9">C</text>
<text x="100" y="136.8">I2C_SDA</text>
<text x="285.3" y="135.9">C</text>
<text x="34.7" y="141.9">DVP_SDA</text>
<text x="100" y="139.4">I2C_SCL</text>
<text x="100.9" y="141.9">GPIO_1</text>
<text x="136" y="141.9">USART_TX</text>
<text x="31" y="149.5">DCMI_HSYNC</text>
<text x="31.3" y="147">DCMI_VSYNC</text>
<text x="34.7" y="144.5">DVP_SCL</text>
<text x="66.2" y="144.5">DVP_RST</text>
<text x="66.2" y="147">DVP_PWDN</text>
<text x="100.9" y="147">GPIO_2</text>
<text x="100.9" y="149.5">GPIO_3</text>
<text x="136" y="144.5">USART_RX</text>
<text x="136" y="147">GPIO_6</text>
<text x="30.6" y="154.6">DCMI_PIXCLK</text>
<text x="66.2" y="154.6">DCMI_D6</text>
<text x="66.2" y="152.1">DCMI_D7</text>
<text x="100.9" y="152.1">GPIO_4</text>
<text x="136" y="152.1">GPIO_7</text>
<text x="136" y="154.6">GPIO_8</text>
<text x="30.6" y="159.7">DCMI_PIXCLK</text>
<text x="66.2" y="159.7">DCMI_D4</text>
<text x="66.2" y="157.2">DCMI_D5</text>
<text x="98.9" y="159.7">SPI_MISO</text>
<text x="98.9" y="157.2">SPI_MOSI</text>
<text x="136" y="159.7">GPIO_9</text>
<text x="34.8" y="162.2">DCMI_D0</text>
<text x="34.8" y="164.8">DCMI_D1</text>
<text x="66.2" y="164.8">DCMI_D2</text>
<text x="66.2" y="162.2">DCMI_D3</text>
<text x="99.8" y="162.2">SPI_SCK</text>
<text x="100.9" y="167.3">GPIO_5</text>
<text x="136" y="162.2">GPIO_10</text>
<text x="10.3" y="185.9">D</text>
<text x="285.3" y="185.9">D</text>
<text x="35" y="199.9">1</text>
<text x="85" y="199.9">2</text>
<text x="135" y="199.9">3</text>
<text x="185" y="199.9">4</text>
<text x="235" y="199.9">5</text>
<text x="285" y="199.9">6</text>
</g>
<g font-size="1.8" fill="#0000c2">
<text x="155" y="30.6">PLACEHOLDER HDMI</text>
<text x="175.2" y="30.6">FOR NOW</text>
</g>
<g font-size="1.8" fill="#006464">
<text x="193.1" y="35.2">J9</text>
<text x="190.9" y="37.7">HDMI_A</text>
<text x="161.8" y="45.1">+5V</text>
<text x="215.1" y="45.3">GND</text>
<text x="215.2" y="47.9">CKS</text>
<text x="216.5" y="42.8">SH</text>
<text x="55.5" y="50.7" transform="rotate(-90 55.5 50.7)">VDDIO</text>
<text x="58" y="51.3" transform="rotate(-90 58 51.3)">VDDCR</text>
<text x="60.6" y="51.1" transform="rotate(-90 60.6 51.1)">VDD1A</text>
<text x="63.1" y="51.1" transform="rotate(-90 63.1 51.1)">VDD2A</text>
<text x="93.6" y="52.7">+3.3V</text>
<text x="119.5" y="51.7">J4</text>
<text x="140.6" y="52.7">+3.3V</text>
<text x="169.4" y="50.4">+5V</text>
<text x="215.3" y="52.9">D1S</text>
<text x="215.3" y="50.4">D0S</text>
<text x="224" y="50.4">GND</text>
<text x="42.4" y="58">TXD0</text>
<text x="102.1" y="58">TD+</text>
<text x="109.7" y="54.2">RJ45_Bel_SI-60062-F</text>
<text x="174.9" y="56.6" transform="rotate(-90 174.9 56.6)">D2+</text>
<text x="177.4" y="56.6" transform="rotate(-90 177.4 56.6)">D2-</text>
<text x="179.9" y="56.6" transform="rotate(-90 179.9 56.6)">D1+</text>
<text x="182.5" y="56.6" transform="rotate(-90 182.5 56.6)">D1-</text>
<text x="185" y="56.6" transform="rotate(-90 185 56.6)">D0+</text>
<text x="187.6" y="56.6" transform="rotate(-90 187.6 56.6)">D0-</text>
<text x="190.1" y="56.6" transform="rotate(-90 190.1 56.6)">CK+</text>
<text x="192.6" y="56.6" transform="rotate(-90 192.6 56.6)">CK-</text>
<text x="197.7" y="56.6" transform="rotate(-90 197.7 56.6)">CEC</text>
<text x="202.8" y="56.6" transform="rotate(-90 202.8 56.6)">SCL</text>
<text x="205.3" y="56.6" transform="rotate(-90 205.3 56.6)">SDA</text>
<text x="210.4" y="56.6" transform="rotate(-90 210.4 56.6)">UTILITY</text>
<text x="213" y="56.6" transform="rotate(-90 213 56.6)">HPD</text>
<text x="215.3" y="55.5">D2S</text>
<text x="42.4" y="60.6">TXD1</text>
<text x="42.4" y="63.1">TXEN</text>
<text x="42.4" y="65.6">RXD0/MODE0</text>
<text x="70.5" y="65.6">RXP</text>
<text x="70.7" y="63.1">TXN</text>
<text x="70.8" y="60.6">TXP</text>
<text x="102.1" y="60.6">TCT</text>
<text x="102.1" y="63.1">TD-</text>
<text x="102.1" y="65.6">RD+</text>
<text x="42.4" y="68.2">RXD1/MODE1</text>
<text x="42.4" y="70.7">RXER/PHYAD0</text>
<text x="70.4" y="68.2">RXN</text>
<text x="102.1" y="68.2">RCT</text>
<text x="102.1" y="70.7">RD-</text>
<text x="197.4" y="72">C35</text>
<text x="42.4" y="73.3">CRS_DV/MODE2</text>
<text x="42.4" y="75.8">MDIO</text>
<text x="68.8" y="75.8">RBIAS</text>
<text x="190.1" y="73">+3.3V</text>
<text x="196.4" y="74.5">100nF</text>
<text x="42.4" y="78.3">MDC</text>
<text x="42.4" y="83.4">~{RST}</text>
<text x="61" y="80.9">LED1/REGOFF</text>
<text x="61.9" y="83.4">LED2/~{INTSEL}</text>
<text x="79.2" y="81.9">GND</text>
<text x="95.1" y="82.1">25MHz</text>
<text x="95.8" y="79.6">Y2</text>
<text x="144" y="81.9">GND</text>
<text x="169.5" y="82.1">C33</text>
<text x="197.4" y="82.1">C32</text>
<text x="42.4" y="86">~{INT}/REFCLKO</text>
<text x="169" y="84.7">22uF</text>
<text x="197" y="84.7">10uF</text>
<text x="42.4" y="91">XTAL1/CLKIN</text>
<text x="42.4" y="93.6">XTAL2</text>
<text x="83.8" y="93.6">18pF</text>
<text x="84.7" y="91">C30</text>
<text x="106.9" y="91">C31</text>
<text x="106.9" y="93.6">18pF</text>
<text x="125.8" y="93.3">J8</text>
<text x="128.8" y="91.3">+5V</text>
<text x="164.4" y="94.8">C34</text>
<text x="203.7" y="93.3">GND</text>
<text x="60.6" y="97.3" transform="rotate(-90 60.6 97.3)">VSS</text>
<text x="61.8" y="101.2">U4</text>
<text x="163.9" y="97.4">22uF</text>
<text x="175.8" y="101.2">VREF</text>
<text x="183.7" y="97" transform="rotate(-90 183.7 97)">LDO</text>
<text x="188.8" y="99" transform="rotate(-90 188.8 99)">IOVDD</text>
<text x="191.4" y="98.3" transform="rotate(-90 191.4 98.3)">DVDD</text>
<text x="191.8" y="101.2">Mic_Bias</text>
<text x="193.9" y="98.1" transform="rotate(-90 193.9 98.1)">AVDD</text>
<text x="28.8" y="104.7">+3.3V</text>
<text x="57.7" y="106">GND</text>
<text x="61.8" y="103.7">LAN8742A</text>
<text x="95.8" y="103.7">GND</text>
<text x="128.8" y="103.7">GND</text>
<text x="151.6" y="106">GND</text>
<text x="175.8" y="106.3">BCK</text>
<text x="187.9" y="106.3">VINL1/VIN1P</text>
<text x="206.3" y="105.5">C36</text>
<text x="211.6" y="106.3">2.2K</text>
<text x="212.3" y="103.7">R18</text>
<text x="34.3" y="113.9">C26</text>
<text x="45.7" y="113.9">C27</text>
<text x="57.2" y="113.9">C28</text>
<text x="68.6" y="113.9">C29</text>
<text x="175.8" y="108.8">LRCK</text>
<text x="175.8" y="111.4">DOUT</text>
<text x="187.7" y="113.9">VINL4/VIN4M</text>
<text x="187.7" y="108.8">VINL2/VIN1M</text>
<text x="187.9" y="111.4">VINL3/VIN4P</text>
<text x="205.9" y="112.1">10uF</text>
<text x="217.3" y="112.6">R19</text>
<text x="34.3" y="116.4">100nF</text>
<text x="45.7" y="116.4">100nF</text>
<text x="57.2" y="116.4">100nF</text>
<text x="68.6" y="116.4">100nF</text>
<text x="175.8" y="119">MD0</text>
<text x="187.6" y="119">VINR1/VIN2P</text>
<text x="206.3" y="115.7">C37</text>
<text x="216.7" y="115.2">2.2K</text>
<text x="29.7" y="125.1">GND</text>
<text x="175.8" y="124.1">MS/AD</text>
<text x="187.4" y="121.5">VINR2/VIN2M</text>
<text x="187.6" y="124.1">VINR3/VIN3P</text>
<text x="205.9" y="122.3">10uF</text>
<text x="229.1" y="122.5">GND</text>
<text x="110.1" y="129.4">+3.3V</text>
<text x="120.7" y="131.7">J6</text>
<text x="128.8" y="129.1">+5V</text>
<text x="175.8" y="126.6">MC/SCL</text>
<text x="175.8" y="129.1">MOSI/SDA</text>
<text x="175.8" y="131.7">MISO/GPIO0</text>
<text x="187.4" y="126.6">VINR4/VIN3M</text>
<text x="197.4" y="131.7">XO</text>
<text x="214.7" y="128.1">15pF</text>
<text x="215.2" y="126.1">C38</text>
<text x="140.2" y="137.8">GND</text>
<text x="175.8" y="136.8">GPIO1/INTA/DMIN</text>
<text x="202.5" y="136.8">8MHz</text>
<text x="205.3" y="134.2">Y3</text>
<text x="68.1" y="139.3">+3.3VA</text>
<text x="175.8" y="139.3">GPIO2/INTB/DMCLK</text>
<text x="175.8" y="141.8">GPIO3/INTC</text>
<text x="198.1" y="139.3">XI</text>
<text x="214.7" y="142.8">15pF</text>
<text x="25" y="144.1">+3.3V</text>
<text x="79.6" y="146.9">+3.3V</text>
<text x="186.3" y="148.1" transform="rotate(-90 186.3 148.1)">DGND</text>
<text x="191.4" y="148.1" transform="rotate(-90 191.4 148.1)">AGND</text>
<text x="195.6" y="144.4">SCKI</text>
<text x="215.2" y="144.9">C39</text>
<text x="221.5" y="145.4">GND</text>
<text x="170.7" y="154.5">PCM1862DBT</text>
<text x="180.5" y="152">U5</text>
<text x="185.9" y="158.1">GND</text>
<text x="24.5" y="162.4">+3.3VA</text>
</g>
<g font-size="1.8" fill="#0f0f0f">
<text x="63.2" y="40.2">VDD</text>
<text x="31.7" y="89.8">XTAL1</text>
<text x="83.8" y="86">XTAL1</text>
<text x="106.1" y="86">XTAL2</text>
<text x="31.7" y="92.4">XTAL2</text>
<text x="68.3" y="108.8">VDD</text>
<text x="138.4" y="131.7">GND</text>
<text x="106.7" y="133">+3.3V</text>
<text x="60.7" y="138.1">GND</text>
<text x="109.2" y="143.2">GND</text>
<text x="129.3" y="138.1">GND</text>
<text x="129.3" y="148.2">GND</text>
<text x="44.4" y="155.9">GND 15</text>
<text x="109.2" y="153.3">+3.3V</text>
<text x="129.3" y="155.9">GND</text>
<text x="57.7" y="166.1">24 GND</text>
<text x="109.2" y="163.5">GND</text>
<text x="130.5" y="166">GND</text>
</g>
<g font-size="1.8" fill="#a90000">
<text x="219.6" y="41.7">SH</text>
<text x="54.4" y="43.9" transform="rotate(-90 54.4 43.9)">9</text>
<text x="56.9" y="43.9" transform="rotate(-90 56.9 43.9)">6</text>
<text x="59.4" y="44.5" transform="rotate(-90 59.4 44.5)">19</text>
<text x="62" y="43.9" transform="rotate(-90 62 43.9)">1</text>
<text x="219.7" y="46.7">11</text>
<text x="219.7" y="44.2">17</text>
<text x="166.3" y="49.3">18</text>
<text x="220.3" y="51.8">5</text>
<text x="220.3" y="49.3">8</text>
<text x="39.3" y="56.9">17</text>
<text x="39.3" y="59.4">18</text>
<text x="74.9" y="59.4">21</text>
<text x="99.6" y="56.9">1</text>
<text x="99.6" y="59.4">2</text>
<text x="139.7" y="56.9">L3</text>
<text x="139.7" y="59.4">L4</text>
<text x="173.7" y="59.1" transform="rotate(-90 173.7 59.1)">1</text>
<text x="176.3" y="59.1" transform="rotate(-90 176.3 59.1)">3</text>
<text x="178.8" y="59.1" transform="rotate(-90 178.8 59.1)">4</text>
<text x="181.4" y="59.1" transform="rotate(-90 181.4 59.1)">6</text>
<text x="183.9" y="59.1" transform="rotate(-90 183.9 59.1)">7</text>
<text x="186.4" y="59.1" transform="rotate(-90 186.4 59.1)">9</text>
<text x="189" y="59.7" transform="rotate(-90 189 59.7)">10</text>
<text x="191.5" y="59.7" transform="rotate(-90 191.5 59.7)">12</text>
<text x="196.6" y="59.7" transform="rotate(-90 196.6 59.7)">13</text>
<text x="201.7" y="59.7" transform="rotate(-90 201.7 59.7)">15</text>
<text x="204.2" y="59.7" transform="rotate(-90 204.2 59.7)">16</text>
<text x="209.3" y="59.7" transform="rotate(-90 209.3 59.7)">14</text>
<text x="211.8" y="59.7" transform="rotate(-90 211.8 59.7)">19</text>
<text x="220.3" y="54.4">2</text>
<text x="39.3" y="62">16</text>
<text x="39.9" y="64.5">8</text>
<text x="74.9" y="62">20</text>
<text x="74.9" y="64.5">23</text>
<text x="99.6" y="62">3</text>
<text x="99.6" y="64.5">4</text>
<text x="39.3" y="69.6">10</text>
<text x="39.9" y="67.1">7</text>
<text x="74.9" y="67.1">22</text>
<text x="99.6" y="67.1">5</text>
<text x="99.6" y="69.6">6</text>
<text x="139.7" y="67.1">L1</text>
<text x="139.7" y="69.6">L2</text>
<text x="39.3" y="72.1">11</text>
<text x="39.3" y="74.7">12</text>
<text x="39.3" y="77.2">13</text>
<text x="74.9" y="74.7">24</text>
<text x="129.3" y="74.4" transform="rotate(-90 129.3 74.4)">8</text>
<text x="134.4" y="75" transform="rotate(-90 134.4 75)">SH</text>
<text x="39.3" y="82.3">15</text>
<text x="75.5" y="79.8">3</text>
<text x="75.5" y="82.3">2</text>
<text x="39.3" y="84.8">14</text>
<text x="39.9" y="89.9">5</text>
<text x="93.9" y="86.1">1</text>
<text x="100.3" y="86.1">3</text>
<text x="39.9" y="92.5">4</text>
<text x="97.5" y="91.5" transform="rotate(-90 97.5 91.5)">2</text>
<text x="126.9" y="95">1</text>
<text x="182.6" y="92.8" transform="rotate(-90 182.6 92.8)">11</text>
<text x="187.7" y="92.8" transform="rotate(-90 187.7 92.8)">14</text>
<text x="190.2" y="92.8" transform="rotate(-90 190.2 92.8)">13</text>
<text x="192.8" y="92.1" transform="rotate(-90 192.8 92.1)">8</text>
<text x="59.4" y="100.4" transform="rotate(-90 59.4 100.4)">25</text>
<text x="126.9" y="97.5">2</text>
<text x="173.3" y="100.1">6</text>
<text x="201.2" y="100.1">5</text>
<text x="172.7" y="105.2">17</text>
<text x="172.7" y="107.7">16</text>
<text x="201.2" y="105.2">3</text>
<text x="201.2" y="107.7">1</text>
<text x="172.7" y="110.2">18</text>
<text x="200.6" y="110.2">29</text>
<text x="200.6" y="112.8">27</text>
<text x="233.1" y="111.5">T</text>
<text x="172.7" y="117.9">26</text>
<text x="201.2" y="117.9">4</text>
<text x="232.9" y="114">R</text>
<text x="233" y="116.6">S</text>
<text x="172.7" y="122.9">25</text>
<text x="172.7" y="125.5">24</text>
<text x="200.6" y="122.9">30</text>
<text x="200.6" y="125.5">28</text>
<text x="201.2" y="120.4">2</text>
<text x="172.7" y="128">23</text>
<text x="172.7" y="130.6">22</text>
<text x="201.2" y="130.6">9</text>
<text x="116.8" y="133.1">1</text>
<text x="116.8" y="135.6">2</text>
<text x="125.1" y="133.1">28</text>
<text x="125.1" y="135.6">27</text>
<text x="172.7" y="135.6">21</text>
<text x="49.5" y="138.2">1</text>
<text x="49.5" y="140.7">3</text>
<text x="49.5" y="143.3">5</text>
<text x="58.3" y="138.2">2</text>
<text x="58.3" y="140.7">4</text>
<text x="58.3" y="143.3">6</text>
<text x="116.8" y="138.2">3</text>
<text x="116.8" y="140.7">4</text>
<text x="116.8" y="143.3">5</text>
<text x="125.1" y="138.2">26</text>
<text x="125.1" y="140.7">25</text>
<text x="125.1" y="143.3">24</text>
<text x="172.7" y="138.2">20</text>
<text x="172.7" y="140.7">19</text>
<text x="200.6" y="138.2">10</text>
<text x="200.6" y="143.3">15</text>
<text x="49.5" y="145.8">7</text>
<text x="49.5" y="148.3">9</text>
<text x="57.7" y="148.3">10</text>
<text x="58.3" y="145.8">8</text>
<text x="116.8" y="145.8">6</text>
<text x="116.8" y="148.3">7</text>
<text x="125.1" y="145.8">23</text>
<text x="125.1" y="148.3">22</text>
<text x="48.9" y="150.9">11</text>
<text x="48.9" y="153.4">13</text>
<text x="57.7" y="150.9">12</text>
<text x="57.7" y="153.4">14</text>
<text x="57.7" y="156">16</text>
<text x="116.2" y="156">10</text>
<text x="116.8" y="150.9">8</text>
<text x="116.8" y="153.4">9</text>
<text x="125.1" y="150.9">21</text>
<text x="125.1" y="153.4">20</text>
<text x="125.1" y="156">19</text>
<text x="185.2" y="151.2" transform="rotate(-90 185.2 151.2)">12</text>
<text x="190.2" y="150.6" transform="rotate(-90 190.2 150.6)">7</text>
<text x="48.9" y="158.5">17</text>
<text x="48.9" y="161">19</text>
<text x="57.7" y="158.5">18</text>
<text x="57.7" y="161">20</text>
<text x="116.2" y="158.5">11</text>
<text x="116.2" y="161">12</text>
<text x="125.1" y="158.5">18</text>
<text x="125.1" y="161">17</text>
<text x="48.9" y="163.6">21</text>
<text x="48.9" y="166.1">23</text>
<text x="57.7" y="163.6">22</text>
<text x="116.2" y="163.6">13</text>
<text x="116.2" y="166.1">14</text>
<text x="125.1" y="163.6">16</text>
<text x="125.1" y="166.1">15</text>
</g>
<g font-size="1.4" fill="#840000">
<text x="111.1" y="63.6">XMIT</text>
<text x="111.1" y="71.2">RCV</text>
</g>
<g font-size="1.2" fill="#840000">
<text x="123.1" y="58.5">C1</text>
<text x="123.1" y="59.7">C4</text>
<text x="123.1" y="61">C5</text>
<text x="123.1" y="62.3">C2</text>
<text x="123.1" y="66.1">C3</text>
<text x="123.1" y="67.3">C7</text>
<text x="123.1" y="68.6">C8</text>
<text x="123.1" y="69.9">C6</text>
<text x="128.5" y="68.6">C1</text>
</g>
<g font-size=".9" fill="#840000">
<text x="138.6" y="59">G</text>
<text x="115.1" y="60.2">75</text>
<text x="119.6" y="60.2">75</text>
<text x="115.1" y="67.9">75</text>
<text x="119.6" y="67.9">75</text>
<text x="120.7" y="71.8">1000pF</text>
<text x="138.5" y="69.1">Y</text>
</g>
</svg>
